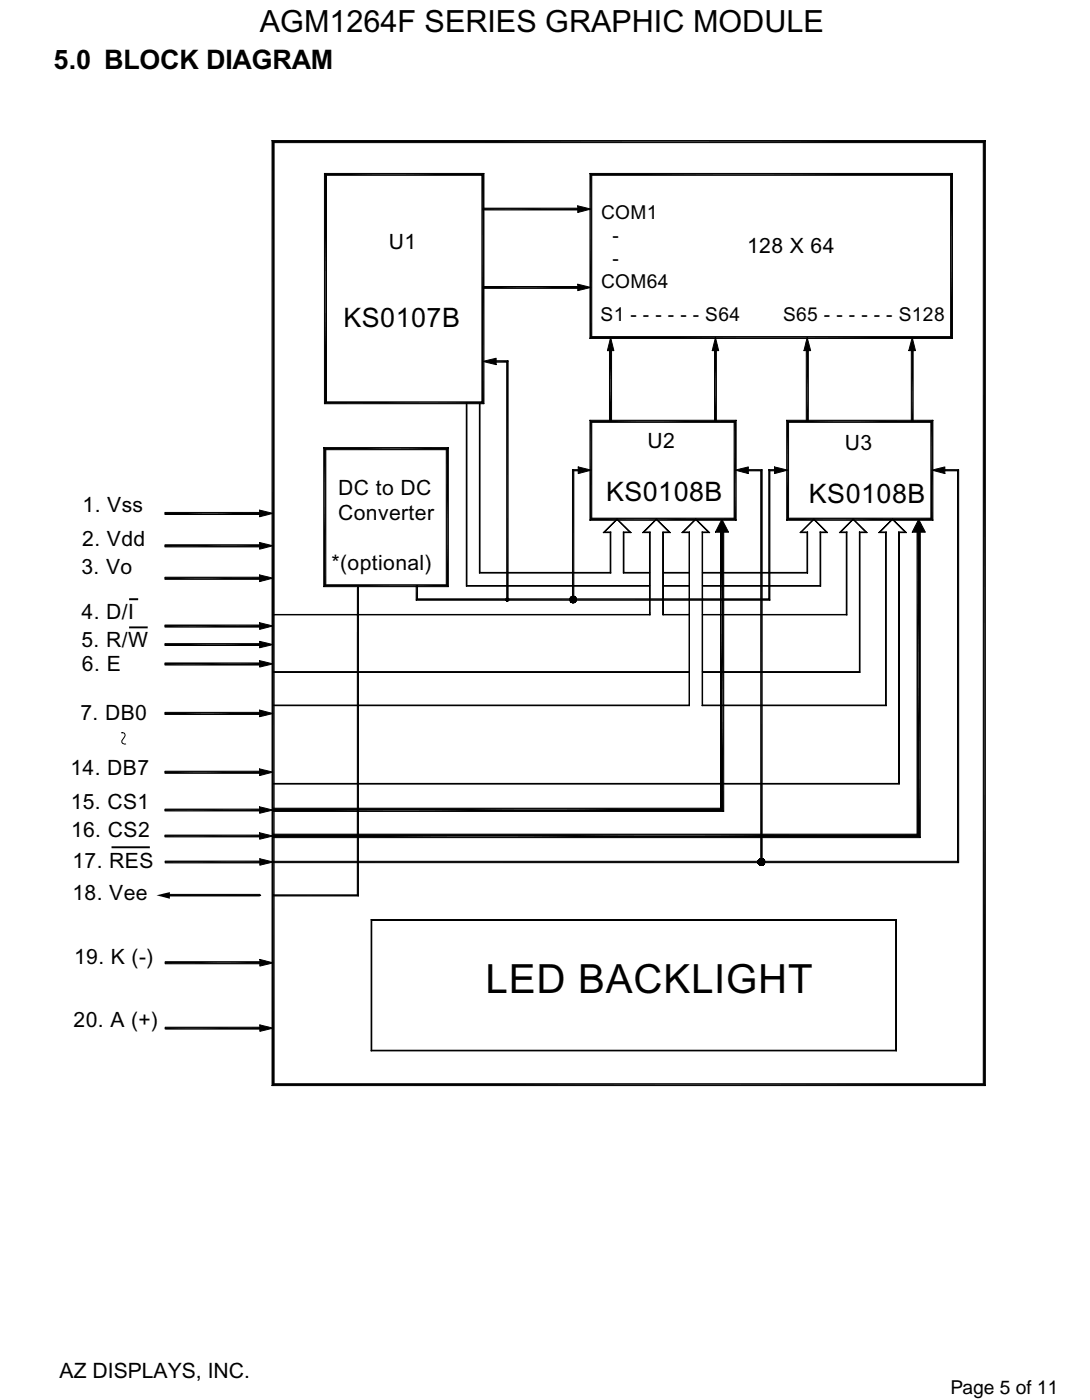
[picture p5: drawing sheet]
<svg xmlns="http://www.w3.org/2000/svg" width="201mm" height="258mm" viewBox="0 0 201 258" stroke-linecap="round" stroke-linejoin="round" font-family="sans-serif">
<path d="M132.9 97.9l.1 .1z" fill="#000"/>
<g fill="#000">
<path d="M106.4 37.9l2.4 .6-2.4 .6zM106.4 52.4l2.4 .5-2.4 .6zM88.9 66.6l2.5-.6v1.2zM112.5 62.2l.5 2.4h-1.1zM131.8 62.2l.5 2.4h-1.1zM148.6 62.2l.7 2.4h-1.2zM168 62.2l.6 2.4h-1.2zM47.8 94l2.5 .6-2.5 .6zM47.8 99.9l2.5 .6-2.5 .7zM105.7 86.7l1.9-.2v.2zM106.5 86l2.4 .6-2.4 .6zM113.6 95.6l-2.5 2.5z"/>
<path d="M113.6 95.6l-2.2 2.4zM111.1 98.1l1.4-.1-.1 .1zM111.1 98.1l.3-.1h1.1zM113.6 95.6l2.6 2.5zM113.6 95.7l2.6 2.4-.3-.1zM114.8 98h1.1l-1 .1zM114.9 98.1l1-.1 .3 .1zM118.3 98.1l2.6-2.5-2.3 2.4zM120.9 95.6l-2.3 2.4zM118.3 98.1l1.4-.1-.1 .1zM118.3 98.1l.3-.1h1.1zM120.9 95.6l2.6 2.5z"/>
<path d="M120.9 95.7l2.6 2.4-.3-.1zM122.1 98h1.1l-1.1 .1zM122.1 98.1l1.1-.1 .3 .1zM125.6 98.1l1.4-.1-.1 .1zM125.6 98.1l.3-.1h1.1zM128.1 95.6l-2.2 2.4zM125.6 98.1l2.5-2.5-2.2 2.4zM129.3 98h1.1l-1 .1zM129.4 98.1l1-.1 .3 .1zM128.1 95.7l2.6 2.4-.3-.1zM128.1 95.6l2.6 2.5zM132.9 95.7l1.3 2.3h-2.4z"/>
<path d="M135.4 86.6l2.4-.6v1.2zM142.6 86l2.4 .6-2.4 .6zM147.3 98.1l1.4-.1-.1 .1zM147.3 98.1l.3-.1h1.1zM149.9 95.6l-2.3 2.4zM147.3 98.1l2.6-2.5zM151 98h1.2l-1.1 .1zM151.1 98.1l1.1-.1 .2 .1zM149.9 95.7l2.5 2.4zM149.9 95.6l2.5 2.5zM154.6 98.1l1.4-.1-.2 .1zM154.6 98.1l.3-.1h1.1z"/>
<path d="M157.1 95.6l-2.2 2.4zM154.6 98.1l2.5-2.5-2.2 2.4zM158.3 98h1.1l-1 .1zM158.4 98.1l1-.1 .3 .1zM157.1 95.7l2.6 2.4-.3-.1zM157.1 95.6l2.6 2.5zM161.8 98.1l1.4-.1-.1 .1zM161.8 98.1l.3-.1h1.1zM164.4 95.6l-2.3 2.4zM161.8 98.1l2.6-2.5-2.3 2.4zM165.5 98h1.1l-1 .1zM165.6 98.1l1-.1 .3 .1z"/>
<path d="M164.4 95.7l2.5 2.4-.3-.1zM164.4 95.6l2.5 2.5zM169.2 95.7l1.2 2.3h-2.4zM171.6 86.6l2.4-.6v1.2zM47.8 114.7l2.5 .6-2.5 .6zM47.8 118.1l2.5 .6-2.5 .6zM47.8 105.9l2.5 .6-2.5 .6zM47.8 121.7l2.5 .6-2.5 .6zM47.8 130.8l2.5 .6-2.5 .6zM47.8 141.6l2.5 .6-2.5 .7zM47.8 153.4l2.5 .6-2.5 .6zM47.8 148.6l2.5 .6-2.5 .6z"/>
<path d="M47.9 158.2l2.4 .6-2.4 .6zM50.3 148.9h82.4l-82.4 .6zM50.3 149.5l82.4-.6 .6 .6zM50.3 153.7h118.6l-118.6 .6zM50.3 154.3l118.6-.6 .6 .6zM132.7 98l.6 51.5-.6-.6zM132.7 98h.6v51.5zM168.9 98l.6 56.3-.6-.6zM168.9 98h.6v56.3zM28.8 164.9l2.5-.6v1.3zM47.9 176.7l2.4 .7-2.4 .6zM47.9 188.8l2.4 .6-2.4 .6z"/>
</g>
<g fill="none" stroke="#000" stroke-width=".18">
<path d="M50.1 25.9l.4 .4v173.3l-.4 .4zM50.1 25.9h131.4l-.4 .4h-130.6zM59.7 31.9h29.4l-.4 .4h-28.6zM59.7 31.9l.4 .4v41.7l-.4 .4zM88.7 32.3l.4-.4v42.5l-.4-.4zM88.9 38.3h17.5v.4h-17.5zM106.4 37.9l2.4 .6-2.4 .6zM108.6 31.9l.4 .4v29.7l-.4 .3zM108.6 31.9h66.8l-.3 .4h-66.1zM175.4 31.9v30.4l-.3-.3v-29.7zM181.1 26.3l.4-.4v174.1l-.4-.4zM88.9 52.8h17.5v.3h-17.5z"/>
<path d="M106.4 52.4l2.4 .5-2.4 .6zM59.7 74.4l.4-.4h28.6l.4 .4zM85.9 74.2h.1v33.7l-.1 .1zM85.9 74.2v33.8M88.3 74.2h.1v31.2l-.1 .2zM88.3 74.2v31.4M88.9 66.6l2.5-.6v1.2zM90.2 66.4h3.4l-.3 .3h-3.1zM93.6 66.4v44h-.3v-43.7zM108.6 62.3l.4-.3h66.1l.3 .3zM108.6 77.4l.4 .4v17.6l-.4 .4zM108.6 77.4h27l-.4 .4h-26.2z"/>
<path d="M112.2 64.6h.4v13h-.4zM112.5 62.2l.5 2.4h-1.1zM131.6 64.6h.3v13h-.3zM131.8 62.2l.5 2.4h-1.1zM135.2 77.8l.4-.4v18.4l-.4-.4zM144.9 77.4l.3 .4v17.6l-.3 .4zM144.9 77.4h26.9l-.4 .4h-26.2zM148.5 64.6h.4v13h-.4zM148.6 62.2l.7 2.4h-1.2zM167.8 64.6h.4v13h-.4zM168 62.2l.6 2.4h-1.2zM171.4 77.8l.4-.4v18.4l-.4-.4z"/>
<path d="M30.4 94.4h17.4v.4h-17.4zM47.8 94l2.5 .6-2.5 .6zM47.8 99.9l2.5 .6-2.5 .7zM59.6 82.5l.4 .3v24.9l-.4 .4zM59.6 82.5h23l-.4 .3h-22.2zM82.2 82.8l.4-.3v25.6l-.4-.4zM105.4 86.5l.3 .2v23.7h-.3zM105.4 86.5h2.2v.2h-1.9zM106.5 86l2.4 .6-2.4 .6zM109 95.4h26.2l.4 .4h-27zM111.1 98.1l.3-.1h1.1l-.1 .1zM112.4 98.1l.1-.1v7.6l-.1-.2z"/>
<path d="M112.4 98v7.6M113.6 95.6l-2.5 2.5zM113.6 95.6l2.6 2.5-.3-.1zM114.8 98h1.1l.3 .1h-1.3zM114.8 98l.1 .1v7.3l-.1 .2zM114.8 98v7.6M118.3 98.1l.3-.1h1.1l-.1 .1zM118.3 98.1l2.6-2.5-2.3 2.4zM119.6 98.1l.1-.1v15.3l-.1-.1zM119.7 98v15.3M120.9 95.6l2.6 2.5-.3-.1zM122.1 98h1.1l.3 .1h-1.4z"/>
<path d="M122.1 98v15.3zM122.1 98v15.3M125.6 98.1l2.5-2.5-2.2 2.4zM125.6 98.1l.3-.1h1.1l-.1 .1zM126.9 98v32M127 98v32zM128.1 95.6l2.6 2.5-.3-.1zM129.3 98v32zM129.3 98h1.1l.3 .1h-1.3zM129.3 98v32M132.7 98h.6v51.5l-.6-.6zM132.9 95.7l1.3 2.3h-2.4z"/>
<path d="M135.4 86.6l2.4-.6v1.2zM137.8 86.5h2.5l-.2 .2h-2.3zM140.1 86.7l.2-.2v72.3h-.2zM141.6 86.5l.2 .2v23.9l-.2-.3zM141.6 86.5h2.5v.2h-2.3zM142.6 86l2.4 .6-2.4 .6zM145.2 95.4h26.2l.4 .4h-26.9zM147.3 98.1l2.6-2.5zM147.3 98.1l.3-.1h1.1l-.1 .1zM148.6 98.1l.1-.1v7.6l-.1-.2zM148.7 98v7.6M149.9 95.6l2.5 2.5z"/>
<path d="M151 98l.1 .1v9.9l-.1-.1zM151 98h1.2l.2 .1h-1.3zM151.1 98v10M154.6 98.1l2.5-2.5-2.2 2.4zM154.6 98.1l.3-.1h1.1l-.2 .1zM155.8 98.1l.2-.1v15.3l-.2-.1zM155.9 98v15.3M157.1 95.6l2.6 2.5-.3-.1zM158.3 98l.1 .1v25.8l-.1-.2zM158.3 98h1.1l.3 .1h-1.3zM158.3 98v25.9M161.8 98.1l2.6-2.5-2.3 2.4z"/>
<path d="M161.8 98.1l.3-.1h1.1l-.1 .1zM163.1 98.1l.1-.1v32l-.1-.1zM163.1 98v32M164.4 95.6l2.5 2.5-.3-.1zM165.5 98l.1 .1v46.3l-.1-.1zM165.5 98h1.1l.3 .1h-1.3zM165.6 98v46.4M168.9 98h.6v56.3l-.6-.6zM169.2 95.7l1.2 2.3h-2.4zM171.6 86.6l2.4-.6v1.2zM174 86.5h2.5l-.2 .2h-2.3zM176.3 86.7l.2-.2v72.4l-.2-.2z"/>
<path d="M30.4 115.1h17.4v.4h-17.4zM30.4 118.6h17.4v.3h-17.4zM30.4 100.4h17.4v.3h-17.4zM30.4 106.3h17.4v.4h-17.4zM47.8 114.7l2.5 .6-2.5 .6zM47.8 118.1l2.5 .6-2.5 .6zM47.8 105.9l2.5 .6-2.5 .6zM50.3 113.2l69.4 .1zM50.3 113.2h69.4M59.6 108.1l.4-.4h22.2l.4 .4zM65.8 108.2h.2v56.8l-.2-.2zM76.6 107.9h.3v2.4l-.3 .3z"/>
<path d="M76.6 110.6l.3-.3h64.7l.2 .3zM85.9 108l.1-.1h33.7v.1zM85.9 107.9h33.8M88.3 105.6l.1-.2h24l.1 .2zM88.3 105.5h24.2M93.2 110.4l.2-.2 .3 .3M93.2 110.3l.3 .4M93.2 110.3l.4 .3M93.3 110.3h.3v.3h-.3zM93.3 110.2l.4 .4M93.4 110.2l.3 .4M93.5 110.2l.2 .2-.3 .3-.2-.2z"/>
<path d="M93.5 110.2l-.3 .4 .3-.4 .2 .1M93.6 110.3l-.3 .3zM93.6 110.2l-.4 .4M93.7 110.6l-.5-.3 .4 .3M93.7 110.3l-.4 .4-.1-.1M93.7 110.5l-.3-.3-.2 .2 .2 .3M93.7 110.3l-.3 .4M93.7 110.5l-.2 .2M105 110.4l.5-.6 .6 .7-.5 .5 .5-.4M105 110.4l.6 .6M105 110.1l.3-.2 .8 .8M105 110.2l.8 .8"/>
<path d="M105 110.8l.9-.9 .2 .2-.8 .8M105 110.8l.9-.8-.8 .8M105 110.1l.8 .8M105 110.1l.9 .8M105.1 110.1l.8 .8zM105.1 110.9l.9-.8-.8 .8M105.1 110.9h.1M105.1 110l.9 .9M105.2 110l.8 .8M105.2 109.9l.9 .9M105.3 109.9l.8 .8-.3 .3-.8-.8 .8 .8M105.3 109.9l.8 .7"/>
<path d="M105.5 109.8l.6 .7M105.6 109.8l-.7 .6M105.7 109.8l-.7 .8 .4 .4 .7-.7-.8 .7M105.8 109.8l-.8 .8M105.8 109.9l.3 .3-.8 .8-.3-.3M105.8 109.9l-.8 .8M106 110l-.9 .9M106.1 110.1l-.9 .8M106.1 110.6l-.7-.8-.4 .5 .7 .7 .4-.4M106.1 110.2l-.8 .8M106.1 110.3l-.5-.5-.6 .8 .5 .4 .6-.7-.5-.5-.6 .7 .5 .5 .6-.6M106.1 110.6l-.7-.8-.4 .5 .7 .7"/>
<path d="M114.8 105.6l.1-.2h4.8v.2zM114.8 105.5h4.9M122.1 113.2h4.8M122.1 105.4h4.8v.2h-4.8zM122.1 107.9h4.8v.1h-4.8zM122.1 107.9h4.8M122.1 105.5h4.8M122.1 113.2l4.8 .1h-4.8zM129.3 113.2l26.7 .1zM129.3 107.9h21.7l.1 .1h-21.8zM129.3 105.4h19.3l.1 .2h-19.4zM129.3 113.2h26.7"/>
<path d="M129.3 107.9h21.8M129.3 105.5h19.4M22.5 135l.4 .1 .1 .4-.6 1v.2l.2 .2 .6 .2M30.4 122.1h17.4v.4h-17.4zM30.4 131.2h17.4v.4h-17.4zM47.8 121.7l2.5 .6-2.5 .6zM47.8 130.8l2.5 .6-2.5 .6zM50.3 123.7h76.6v.2h-76.6zM50.3 129.9h76.6l.1 .1h-76.7zM50.3 129.9h76.7M50.3 123.8h76.6M129.3 129.9h33.9"/>
<path d="M129.3 123.7h29l.1 .2h-29.1zM129.3 123.8h29.1M129.4 129.9h33.7l.1 .1h-33.9zM30.4 142.1h17.4v.3h-17.4zM30.4 153.8h17.4v.4h-17.4zM30.4 149h17.4v.4h-17.4zM30.4 158.6h17.5v.3h-17.5zM47.8 141.6l2.5 .6-2.5 .7zM47.8 153.4l2.5 .6-2.5 .6zM47.8 148.6l2.5 .6-2.5 .6zM47.9 158.2l2.4 .6-2.4 .6zM50.3 158.7h126l.2 .2h-126.2z"/>
<path d="M50.3 148.9h82.4l.6 .6h-83zM50.3 144.3h115.2l.1 .1h-115.3zM50.3 153.7h118.6l.6 .6h-119.2zM50.3 144.4h115.3M139.6 158.7l.7 .7 .5-.6M139.6 158.9l.5 .5M139.6 158.8l.5 .6M139.6 158.8l.6 .6M139.6 158.7l.7 .7M139.6 158.7l.8 .7M139.7 159l.3 .3M139.7 158.6l.7 .7"/>
<path d="M139.7 159l.2 .3M139.7 158.5l.7 .8M139.7 158.5l.8 .8M139.7 159.1l.2 .2 .9-.8-.9 .8M139.7 158.5l.8 .8 .3-.2M139.7 159.1l.2 .2M139.7 158.4l.8 .9M139.7 158.4l.9 .9M139.8 159.2l.8-.8zM139.8 159.2v.1M139.8 158.4l.8 .9M139.8 158.4l.8 .8-.8-.8"/>
<path d="M139.8 158.4l.8 .8M139.8 158.4l.8 .8zM139.8 158.4h.1M139.8 158.3l.9 .9-.8-.9M139.9 158.3l-.2 .1M139.9 158.3l.8 .8M139.9 158.3l.8 .8zM139.9 158.3l-.2 .2M139.9 158.3l-.2 .2 .8 .8M139.9 158.3l.9 .8M140 158.2l-.3 .3M140 158.2l.8 .8"/>
<path d="M140 158.2l-.3 .4M140 158.2l-.4 .4M140.1 158.2l-.5 .4 .8 .8M140.1 158.2l.7 .8M140.1 158.2l.7 .7M140.1 158.2l-.5 .5M140.2 158.2l-.6 .5M140.2 158.2l.6 .7M140.2 158.2l.6 .6M140.2 158.2l-.6 .6M140.3 158.2l-.7 .6M140.3 158.2l-.7 .7"/>
<path d="M140.3 158.2l.5 .5-.6 .7 .6-.6M140.3 158.2l.5 .5M140.4 158.2l-.8 .7M140.4 159.3l-.8-.7 .8 .8M140.4 158.2l.4 .5M140.4 158.2l-.8 .8M140.4 158.2l.4 .4-.8 .7M140.4 158.2l-.7 .8M140.5 158.2l-.8 .8M140.5 158.2l.3 .3M140.5 158.2l-.8 .9M140.5 158.3l-.8 .8"/>
<path d="M140.5 158.3l.2 .2-.8 .8M140.6 158.3l-.9 .8M140.6 158.3l-.9 .9 .9-.9M140.6 158.3l.1 .1M140.6 158.3l-.8 .9M140.6 158.4h.1M140.6 158.4l-.8 .8M140.7 158.4l-.9 .8M140.7 158.4l-.9 .9M140.7 159.2l-.1 .1M140.7 158.4l-.8 .9M140.7 159.1l-.2 .2"/>
<path d="M140.8 159.1l-.3 .2M140.8 158.5l-.9 .8M140.8 158.5l-.8 .8M140.8 159l-.4 .3M140.8 159l-.3 .3M140.8 158.8l-.6-.6-.6 .6M140.8 158.6l-.8 .7M140.8 158.6l-.8 .8-.4-.5 .4 .4M140.8 158.6l-.7 .8M140.8 158.9l-.4 .5M140.8 158.9l-.4 .4M140.8 158.7l-.7 .7"/>
<path d="M140.8 158.7l-.7 .7-.5-.5M140.8 158.8l-.6 .6M140.8 158.9l-.5 .5M30.4 164.7h17.5l.1 .3h-17.4zM30.4 177.2h17.5v.3h-17.5zM47.9 176.7l2.4 .7-2.4 .6zM50.3 164.8h15.5l.2 .2h-15.7zM68.3 169.4h96.8l-.2 .1h-96.4zM68.3 169.4l.2 .1v23.9l-.2 .2zM68.3 169.5h96.8M68.4 169.4v24.2M164.9 169.5l.2-.1v24.2l-.2-.2z"/>
<path d="M165 169.4v24.2M30.4 189.2h17.5v.4h-17.5zM47.9 188.8l2.4 .6-2.4 .6zM50.1 200l.4-.4h130.6l.4 .4zM68.3 193.6l.2-.2h96.4l.2 .2zM68.3 193.5h96.8"/>
<circle cx="105.5" cy="110.4" r=".6"/>
<circle cx="140.2" cy="158.8" r=".6"/>
</g>
<g fill="none" stroke="#000" stroke-width=".38">
<path d="M50.1 26.1h131.4M50.3 25.9v174.1M59.9 31.9v42.5M88.9 31.9v42.5M181.3 25.9v174.1M108.6 77.6h27M112.4 64.6v13M135.4 77.4v18.4M144.9 77.6h26.9M148.7 64.6v13M171.6 77.4v18.4M30.4 94.6h17.4"/>
<path d="M59.6 82.6h23M59.8 82.5v25.6M82.4 82.5v25.6M108.6 95.6h27M144.9 95.6h26.9M30.4 115.3h17.4M30.4 100.5h17.4M30.4 106.5h17.4M30.4 122.3h17.4M30.4 131.4h17.4M30.4 142.2h17.4M30.4 164.9h17.5"/>
<path d="M30.4 177.3h17.5"/>
</g>
<g fill="none" stroke="#000" stroke-width=".34">
<path d="M59.7 32.1h29.4M88.9 38.5h17.5M108.6 32.1h66.8M108.8 31.9v30.4M175.2 31.9v30.4M88.9 52.9h17.5M59.7 74.2h29.4M108.6 62.2h66.8M108.8 77.4v18.4M131.8 64.6v13M145 77.4v18.4M168 64.6v13"/>
<path d="M30.4 118.7h17.4M59.6 107.9h23M30.4 154h17.4M30.4 149.2h17.4M30.4 158.8h17.5M30.4 189.4h17.5M50.1 199.8h131.4"/>
</g>
<path d="M90.2 66.6h3.4M93.4 66.4v44M105.6 86.5v23.9M140.2 86.5v72.3M76.6 110.4h65.2M76.8 107.9v2.7M50.3 158.8h126.2" fill="none" stroke="#000" stroke-width=".25"/>
<path d="M105.4 86.6h2.2M137.8 86.6h2.5M141.6 86.6h2.5M141.7 86.5v24.1M174 86.6h2.5M176.4 86.5v72.4M65.9 108v57M50.3 164.9h15.7" fill="none" stroke="#000" stroke-width=".21"/>
<path d="M23.8 110.4h1.6zM23.8 115.6h3.4zM20.5 156.1h7.1z" fill="#000" stroke="#000" stroke-width=".35"/>
<text font-size="7.4" x="89.4" y="182.9">LED BACKLIGHT</text>
<text font-size="5.6" x="47.9" y="5.9">AGM1264F SERIES GRAPHIC MODULE</text>
<text font-size="5" x="9.9" y="12.8">5.0 BLOCK DIAGRAM</text>
<g font-size="4.9">
<text x="63.2" y="60.2">KS0107B</text>
<text x="111.6" y="92.2">KS0108B</text>
<text x="149" y="92.7">KS0108B</text>
</g>
<g font-size="3.9">
<text x="71.6" y="45.9">U1</text>
<text x="137.6" y="46.6">128 X 64</text>
<text x="119.2" y="82.5">U2</text>
<text x="155.6" y="82.9">U3</text>
<text x="15.2" y="94.3">1. Vss</text>
<text x="62.3" y="91.2">DC to DC</text>
<text x="62.3" y="95.7">Converter</text>
<text x="15.2" y="100.7">2. Vdd</text>
<text x="15" y="105.7">3. Vo</text>
<text x="61" y="105">*(optional)</text>
<text x="15" y="119.2">5. R/W</text>
<text x="15" y="114">4. D/I</text>
<text x="15.1" y="123.7">6. E</text>
<text x="14.8" y="132.6">7. DB0</text>
<text x="13" y="142.8">14. DB7</text>
<text x="13" y="149">15. CS1</text>
<text x="13.1" y="154.2">16. CS2</text>
<text x="13.3" y="159.8">17. RES</text>
<text x="13.3" y="165.7">18. Vee</text>
<text x="13.6" y="177.5">19. K (-)</text>
<text x="13.5" y="189.2">20. A (+)</text>
<text x="11" y="253.9">AZ DISPLAYS, INC.</text>
</g>
<g font-size="3.5">
<text x="110.7" y="40.4">COM1</text>
<text x="112.8" y="44.6">-</text>
<text x="110.7" y="53.1">COM64</text>
<text x="112.8" y="48.9">-</text>
<text x="110.6" y="59.1">S1 - - - - - - S64</text>
<text x="144.2" y="59.1">S65 - - - - - - S128</text>
<text x="175" y="256.8">Page 5 of 11</text>
</g>
</svg>
